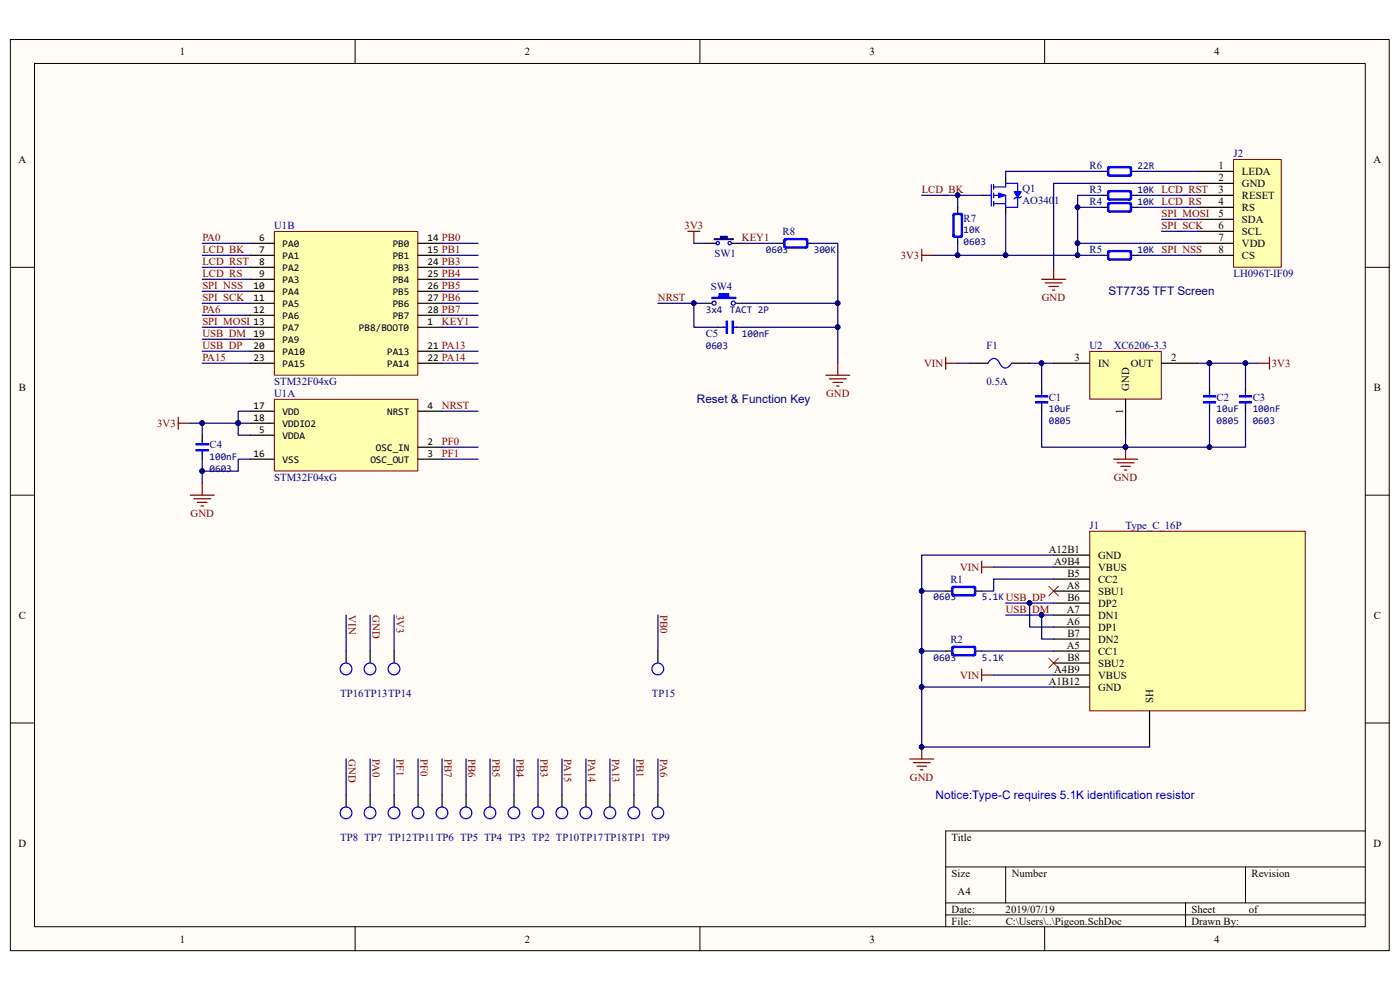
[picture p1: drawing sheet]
<svg xmlns="http://www.w3.org/2000/svg" width="297mm" height="210mm" viewBox="0 0 297 210" stroke-linecap="round" stroke-linejoin="round" font-family="sans-serif">
<path d="M2.2 8.4h292.5v193.3h-292.5z" fill="#fffcf8"/>
<path d="M2.2 8.4h292.5v193.3h-292.5z" fill="none" stroke="#000" stroke-width=".21"/>
<path d="M7.4 13.5h282.2v183.1h-282.2z" fill="#fffcf8"/>
<g fill="none" stroke="#000" stroke-width=".21">
<path d="M7.3 13.5h282.3v183.1h-282.3zM75.3 8.4v5.1M148.5 8.4v5.1M221.6 8.4v5.1M2.2 56.7h5.1M289.7 56.7h5.1M2.2 105h5.1M289.7 105h5.1M2.2 153.4h5.1M289.7 153.4h5.1M289.7 176.3h-89.1v20.3M75.3 196.6v5.1"/>
<path d="M148.5 196.6v5.1M200.6 183.9h89.1M200.6 191.5h89.1M200.6 194.1h89.1M213.4 183.9v7.6M221.6 196.6v5.1M251.5 191.5v5.1M264.2 183.9v7.6"/>
</g>
<path d="M222.5 124.4l2 2M222.5 139.6l2 2.1M224.5 124.4l-2 2M224.5 139.6l-2 2.1" fill="none" stroke="#f00" stroke-width=".21"/>
<path d="M200.6 138.1h1.3M200.6 125.4h1.3M207 138.1h1.3M207 125.4h1.3" fill="none" stroke="#000" stroke-width=".25"/>
<g fill="none" stroke="#00f" stroke-width=".25">
<path d="M201.9 138.6l.5 .5M201.9 125.9l.5 .5M201.9 137.4l.3-.3h4.5l.3 .3v1.5l-.3 .2h-4.5l-.3-.2zM201.9 124.6l.3-.2h4.5l.3 .2v1.6l-.3 .2h-4.5l-.3-.2zM202 124.5h4.9v1.8h-4.9zM202 137.2h4.9v1.8h-4.9zM202.2 137.6l.2-.2h4.1l.2 .2v1l-.2 .3h-4.1l-.2-.3zM202.2 124.9l.2-.3h4.1l.2 .3v1l-.2 .3h-4.1l-.2-.3zM202.4 137.1l-.5 .5M202.4 124.4l-.5 .5M206.5 137.1l.5 .5M206.5 124.4l.5 .5"/>
<path d="M207 138.6l-.5 .5M207 125.9l-.5 .5"/>
</g>
<path d="M208.3 119v2.6M208.3 120.3h2.5M195.5 158.5v2.5M208.3 141.9v2.6M208.3 143.2h2.5M193 161h5.1M193.8 161.8h3.5M194.5 162.5h2.1M195.3 163.3h.5" fill="none" stroke="#800000" stroke-width=".25"/>
<circle cx="195.5" cy="158.4" r=".48" fill="#000080" stroke="#000080" stroke-width=".21"/>
<path d="M231.2 112.7h45.7v38.1h-45.7z" fill="#ffffb0"/>
<path d="M231.2 112.7h45.7v38.1h-45.7z" fill="none" stroke="#800000" stroke-width=".21"/>
<g fill="none" stroke="#000" stroke-width=".25">
<path d="M205.7 77.1h3.8M214.6 77.1h3.8M221 82.1v1.3M221 86v1.2M256.6 82.1v1.3M256.6 86v1.2M223.5 117.8h7.7M223.5 120.3h7.7M223.5 122.9h7.7M223.5 125.4h7.7M223.5 127.9h7.7M223.5 130.5h7.7"/>
<path d="M223.5 133h7.7M223.5 135.6h7.7M223.5 138.1h7.7M223.5 140.7h7.7M223.5 143.2h7.7M223.5 145.7h7.7M243.9 150.8v7.7"/>
</g>
<path d="M209.5 77.1a1.34 1.34 0 0 1 1.4-1 1.34 1.34 0 0 1 1.3 1.1 1.23 1.23 0 0 0 1.1 .9 1.23 1.23 0 0 0 1.2-.8l.1-.2M219.7 83.9h2.6v.3h-2.6zM219.7 85.2h2.6v.3h-2.6zM221 83.2v1M221 85.2v1M255.3 83.9h2.6v.3h-2.6zM255.3 85.2h2.6v.3h-2.6zM256.6 83.2v1M256.6 85.2v1" fill="none" stroke="#00f" stroke-width=".25"/>
<path d="M219.8 85.2h2.4v.2h-2.4zM219.8 83.9h2.4v.3h-2.4zM219.8 85.3h2.4M219.8 84.1h2.4M255.4 85.2h2.5v.2h-2.5zM255.4 83.9h2.5v.3h-2.5zM255.4 85.3h2.5M255.4 84.1h2.5" fill="none" stroke="#00f" stroke-width=".21"/>
<path d="M200.6 75.8v2.5M200.6 77.1h2.6M266.8 77.1h2.5M269.3 75.8v2.5M236.2 97.4h5.1M237 98.2h3.6M237.8 98.9h2M238.5 99.7h.5M238.8 94.9v2.5" fill="none" stroke="#800000" stroke-width=".25"/>
<circle cx="238.8" cy="94.8" r=".48" fill="#000080" stroke="#000080" stroke-width=".21"/>
<path d="M231.2 74.6h15.2v10.1h-15.2z" fill="#ffffb0"/>
<path d="M231.2 74.5h15.2v10.2h-15.2z" fill="none" stroke="#800000" stroke-width=".21"/>
<path d="M149.8 51.6h2.5M154.8 51.6h2.6M223.5 77.1h7.7M246.4 77.1h7.7M238.8 84.7v7.6M264.2 82.1v1.3M264.2 86v1.2" fill="none" stroke="#000" stroke-width=".25"/>
<path d="M263 83.9h2.5v.3h-2.5zM263 85.2h2.5v.3h-2.5zM264.2 83.2v1M264.2 85.2v1" fill="none" stroke="#00f" stroke-width=".25"/>
<path d="M263 85.2h2.5v.2h-2.5zM263 83.9h2.5v.3h-2.5zM263 85.3h2.5M263 84.1h2.5" fill="none" stroke="#00f" stroke-width=".21"/>
<g fill="#fff" stroke="#00f" stroke-width=".25">
<circle cx="152.3" cy="51.6" r=".36"/>
<circle cx="154.8" cy="51.6" r=".36"/>
</g>
<path d="M151.5 50.6h4.1v.2h-4.1zM151.6 50.8h4" fill="none" stroke="#000080" stroke-width=".21"/>
<path d="M152.9 50.2h1.4v.4h-1.4z" fill="#000080"/>
<path d="M152.8 50.1h1.5v.5h-1.5z" fill="none" stroke="#000080" stroke-width=".21"/>
<path d="M165 51.6h1.3M171.4 51.6h1.2M233.7 44h1.3M233.7 54.2h1.3M233.7 41.4h1.3M240.1 44h1.2M240.1 54.2h1.2M240.1 41.4h1.2M149.8 64.3h1.2M156.1 64.3h1.3M42.9 92.3v1.3M42.9 96.1v1.3" fill="none" stroke="#000" stroke-width=".25"/>
<g fill="none" stroke="#00f" stroke-width=".25">
<path d="M166.3 52.1l.5 .5M166.3 50.9l.2-.3h4.6l.3 .3v1.5l-.3 .2h-4.6l-.2-.2zM166.4 50.7h4.8v1.8h-4.8zM166.5 51.1l.3-.2h4.1l.2 .2v1l-.2 .3h-4.1l-.3-.3zM166.8 50.6l-.5 .5M170.9 50.6l.5 .5M171.4 52.1l-.5 .5M235 44.5l.5 .5M235 54.7l.5 .5M235 41.9l.5 .6M235 43.2l.2-.2h4.6l.3 .2v1.5l-.3 .3h-4.6l-.2-.3zM235 53.4l.2-.3h4.6l.3 .3v1.5l-.3 .3h-4.6l-.2-.3z"/>
<path d="M235 40.7l.2-.3h4.6l.3 .3v1.5l-.3 .3h-4.6l-.2-.3zM235.1 40.6h4.8v1.7h-4.8zM235.1 43.1h4.8v1.8h-4.8zM235.1 53.3h4.8v1.8h-4.8zM235.2 43.5l.3-.3h4.1l.2 .3v1l-.2 .2h-4.1l-.3-.2zM235.2 53.7l.3-.3h4.1l.2 .3v1l-.2 .2h-4.1l-.3-.2zM235.2 40.9l.3-.2h4.1l.2 .2v1l-.2 .3h-4.1l-.3-.3zM235.5 43l-.5 .5M235.5 53.1l-.5 .6M235.5 40.4l-.5 .5M239.6 43l.5 .5M239.6 53.1l.5 .6"/>
<path d="M239.6 40.4l.5 .5M240.1 44.5l-.5 .5M240.1 54.7l-.5 .5M240.1 41.9l-.5 .6M41.6 94.1h2.6v.3h-2.6zM41.6 95.4h2.6v.2h-2.6zM42.9 93.3v1.1M42.9 95.4v1"/>
</g>
<g fill="none" stroke="#800000" stroke-width=".25">
<path d="M145.9 49.1h2.6M147.2 49.1v2.5M175.2 79.6h5.1M177.7 77.1v2.5M37.8 88.5v2.6M37.8 89.8h2.6M176 80.4h3.5M176.7 81.1h2.1M177.5 81.9h.5M40.4 105h5.1M41.1 105.8h3.6M41.9 106.6h2"/>
<path d="M42.7 107.3h.5M42.9 102.5v2.5"/>
</g>
<path d="M41.6 95.4h2.6v.2h-2.6zM41.6 94.1h2.6v.2h-2.6zM41.7 95.5h2.5M41.7 94.2h2.5" fill="none" stroke="#00f" stroke-width=".21"/>
<path d="M151 63.1h1.6v-.8h2v.8h1.5v.2h-5.1z" fill-rule="evenodd" fill="#00f"/>
<g fill="none" stroke="#00f" stroke-width=".25">
<path d="M210.3 39.2v4.5M210.8 39.7h2.6v-.8h2.5v5.1h-2.5v-2.6h-2.6M210.8 39.2v1M202.2 45.5l.2-.2h1.5l.3 .2v4.6l-.3 .2h-1.5l-.2-.2zM202.2 49.8l.5 .5M202.3 45.4h1.8v4.8h-1.8zM202.7 45.3l-.5 .5M202.7 45.5h1l.2 .3v4l-.2 .3h-1l-.3-.3v-4zM203.7 45.3l.5 .5M204.2 49.8l-.5 .5M209.5 41.4h.8M210.8 43.2h2.6"/>
<path d="M210.8 40.9v1M210.8 42.7v1M151 63.1h1.6v-.8h2v.8h1.5v.2h-5.1zM153.3 69.4h1M154.1 68.2h.2v2.5h-.2zM155.4 68.2h.2v2.5h-.2zM155.4 69.4h1"/>
<circle cx="151.5" cy="64.3" r=".44"/>
<circle cx="155.6" cy="64.3" r=".44"/>
</g>
<path d="M213.4 37.6v1.3M203.2 44v1.3M203.2 50.3v1.3M208.3 41.4h1.2M213.4 44v1.3M152.3 69.4h1.3M156.1 69.4h1.3" fill="none" stroke="#000" stroke-width=".25"/>
<path d="M154.1 68.2h.2v2.5h-.2zM154.2 68.2v2.5M155.4 68.2h.2v2.5h-.2zM155.5 68.2v2.5" fill="none" stroke="#00f" stroke-width=".21"/>
<path d="M211.8 40.9l1.6 .5-1.6 .5z" fill="#00f"/>
<path d="M211.8 40.9l1.6 .5-1.6 .5z" fill="none" stroke="#00f" stroke-width=".21"/>
<path d="M215.1 40.7h1.6l-.8 1.2z" fill="#00f"/>
<path d="M215.1 40.7h1.6l-.8 1.2z" fill="none" stroke="#00f" stroke-width=".21"/>
<path d="M235 35.6l.2-.3h4.6l.3 .3v1.5l-.3 .3h-4.6l-.2-.3zM235 36.9l.5 .5M235.1 35.5h4.8v1.7h-4.8zM235.2 35.8l.3-.2h4.1l.2 .2v1.1l-.2 .2h-4.1l-.3-.2zM235.5 35.3l-.5 .5M239.6 35.3l.5 .5M240.1 36.9l-.5 .5M216.7 41.7l-.3 .2h-1l-.3 .3" fill="none" stroke="#00f" stroke-width=".25"/>
<path d="M195.5 52.9v2.5M195.5 54.2h2.6M221 59.2h5.1M223.5 56.7v2.5M221.7 60h3.6M222.5 60.8h2M223.3 61.5h.5" fill="none" stroke="#800000" stroke-width=".25"/>
<path d="M233.7 36.4h1.3M240.1 36.4h1.2" fill="none" stroke="#000" stroke-width=".25"/>
<path d="M58.3 84.8h30.3v15.1h-30.3z" fill="#ffffb0"/>
<path d="M58.2 84.7h30.4v15.2h-30.4z" fill="none" stroke="#800000" stroke-width=".21"/>
<path d="M53.1 97.4h5.1M53.1 87.2h5.1M53.1 92.3h5.1M53.1 89.8h5.1M88.7 94.9h5.1M88.7 97.4h5.1M88.7 87.2h5.1" fill="none" stroke="#000" stroke-width=".25"/>
<path d="M58.3 49.1h30.3v30.5h-30.3z" fill="#ffffb0"/>
<path d="M58.2 49.1h30.4v30.5h-30.4z" fill="none" stroke="#800000" stroke-width=".21"/>
<g fill="none" stroke="#000" stroke-width=".25">
<path d="M53.1 51.6h5.1M53.1 54.2h5.1M53.1 56.7h5.1M53.1 59.2h5.1M88.7 51.6h5.1M88.7 54.2h5.1M88.7 56.7h5.1M88.7 59.2h5.1M53.1 61.8h5.1M53.1 64.3h5.1M53.1 66.9h5.1M53.1 69.4h5.1"/>
<path d="M53.1 72h5.1M53.1 74.5h5.1M53.1 77.1h5.1M88.7 61.8h5.1M88.7 64.3h5.1M88.7 66.9h5.1M88.7 69.4h5.1M88.7 74.5h5.1M88.7 77.1h5.1"/>
</g>
<path d="M261.7 33.9h10.1v22.8h-10.1z" fill="#ffffb0"/>
<path d="M261.7 33.8h10.1v22.9h-10.1z" fill="none" stroke="#800000" stroke-width=".21"/>
<g fill="none" stroke="#000" stroke-width=".25">
<path d="M254.1 36.4h7.6M254.1 38.9h7.6M254.1 41.4h7.6M254.1 44h7.6M254.1 46.5h7.6M254.1 49.1h7.6M254.1 51.6h7.6M254.1 54.2h7.6M73.4 138.1v2.6M78.5 138.1v2.6M83.6 138.1v2.6M139.6 138.1v2.6"/>
<path d="M73.4 168.6v2.6M78.5 168.6v2.6M83.6 168.6v2.6M88.7 168.6v2.6M93.8 168.6v2.6M98.9 168.6v2.6M104 168.6v2.6M109 168.6v2.6M114.1 168.6v2.6M119.2 168.6v2.6M124.3 168.6v2.6M129.4 168.6v2.6"/>
<path d="M134.5 168.6v2.6M139.6 168.6v2.6"/>
</g>
<g fill="none" stroke="#00f" stroke-width=".25">
<circle cx="73.4" cy="141.9" r="1.25"/>
<circle cx="78.5" cy="141.9" r="1.25"/>
<circle cx="83.6" cy="141.9" r="1.25"/>
<circle cx="139.6" cy="141.9" r="1.25"/>
<circle cx="73.4" cy="172.4" r="1.25"/>
<circle cx="78.5" cy="172.4" r="1.25"/>
<circle cx="83.6" cy="172.4" r="1.25"/>
<circle cx="88.7" cy="172.4" r="1.25"/>
<circle cx="93.8" cy="172.4" r="1.25"/>
<circle cx="98.8" cy="172.4" r="1.25"/>
<circle cx="103.9" cy="172.4" r="1.25"/>
<circle cx="109" cy="172.4" r="1.25"/>
<circle cx="114.1" cy="172.4" r="1.25"/>
<circle cx="119.2" cy="172.4" r="1.25"/>
<circle cx="124.3" cy="172.4" r="1.25"/>
<circle cx="129.4" cy="172.4" r="1.25"/>
<circle cx="134.5" cy="172.4" r="1.25"/>
<circle cx="139.6" cy="172.4" r="1.25"/>
</g>
<g fill="none" stroke="#000080" stroke-width=".25">
<path d="M233.7 36.4h-20.3v1.2M241.3 36.4h12.8M254.1 38.9h-30.6v17.8M42.9 54.2h10.2M42.9 51.6h10.2M42.9 56.7h10.2M42.9 59.2h10.2M93.8 54.2h7.6M93.8 51.6h7.6M93.8 56.7h7.6M93.8 59.2h7.6M147.2 51.6h2.6"/>
<path d="M157.4 51.6h7.6M172.6 51.6h5.1v25.5M195.5 41.4h12.8M198.1 54.2h5.1M203.2 41.4v2.6M213.4 45.3v8.9h-10.2v-2.6M213.4 54.2h20.3M228.6 44h5.1M233.7 41.4h-5.1v10.2M241.3 54.2h12.8M241.3 41.4h12.8M241.3 44h12.8"/>
<path d="M246.4 46.5h7.7M246.4 49.1h7.7M254.1 51.6h-25.5v2.6M42.9 77.1h10.2M42.9 66.9h10.2M42.9 69.4h10.2M42.9 72h10.2M42.9 74.5h10.2M42.9 64.3h10.2M42.9 61.8h10.2M93.8 77.1h7.6M93.8 66.9h7.6"/>
<path d="M93.8 69.4h7.6M93.8 74.5h7.6M93.8 64.3h7.6M93.8 61.8h7.6M139.6 64.3h7.6M149.8 64.3h-2.6v5.1h5.1M157.4 69.4h20.3M157.4 64.3h20.3M203.2 77.1h2.5M218.4 77.1h5.1M221 77.1v5M254.1 77.1h2.5"/>
<path d="M256.6 77.1h10.2M256.6 77.1v5M264.2 77.1v5M40.4 89.8h12.7M42.9 97.4v5.1M42.9 89.8v2.5M53.1 97.4h-2.6v2.6h-7.6M53.1 87.2h-2.6v5.1h2.6M93.8 87.2h7.6M93.8 94.9h7.6M93.8 97.4h7.6M221 87.2v7.7h43.2v-7.7"/>
<path d="M238.8 92.3v2.6M256.6 87.2v7.7M223.5 117.8h-28v40.7h48.4M73.4 130.5v7.6M78.5 130.5v7.6M83.6 130.5v7.6M139.6 130.5v7.6M195.5 138.1h5.1M195.5 125.4h5.1M208.3 138.1h15.2M210.8 120.3h12.7M213.4 130.5h7.6"/>
<path d="M213.4 127.9h5M223.5 130.5h-2.5v5.1h2.5M223.5 127.9h-5.1v5.1h5.1M223.5 122.9h-12.7v2.5h-2.5M195.5 145.7h28M210.8 143.2h12.7M73.4 161v7.6M78.5 161v7.6M83.6 161v7.6M88.7 161v7.6M93.8 161v7.6M98.9 161v7.6"/>
<path d="M104 161v7.6M109 161v7.6M114.1 161v7.6M119.2 161v7.6M124.3 161v7.6M129.4 161v7.6M134.5 161v7.6M139.6 161v7.6"/>
</g>
<g fill="#000080" stroke="#000080" stroke-width=".21">
<circle cx="221" cy="130.5" r=".48"/>
<circle cx="218.4" cy="127.9" r=".48"/>
<circle cx="195.5" cy="145.7" r=".48"/>
<circle cx="195.5" cy="138.1" r=".48"/>
<circle cx="195.5" cy="125.4" r=".48"/>
<circle cx="256.6" cy="77" r=".48"/>
<circle cx="256.6" cy="94.8" r=".48"/>
<circle cx="238.8" cy="94.8" r=".48"/>
<circle cx="264.2" cy="77" r=".48"/>
<circle cx="221" cy="77" r=".48"/>
<circle cx="195.5" cy="158.4" r=".48"/>
<circle cx="228.6" cy="44" r=".48"/>
<circle cx="42.9" cy="89.8" r=".48"/>
<circle cx="42.9" cy="99.9" r=".48"/>
<circle cx="50.5" cy="89.8" r=".48"/>
<circle cx="228.6" cy="51.6" r=".48"/>
<circle cx="177.7" cy="64.3" r=".48"/>
<circle cx="147.2" cy="64.3" r=".48"/>
<circle cx="177.7" cy="69.4" r=".48"/>
<circle cx="203.1" cy="41.4" r=".48"/>
<circle cx="203.1" cy="54.1" r=".48"/>
<circle cx="213.3" cy="54.1" r=".48"/>
<circle cx="228.6" cy="54.1" r=".48"/>
</g>
<g font-size="2.5" fill="#000080">
<text x="235.2" y="62.7">ST7735 TFT Screen</text>
<text x="147.8" y="85.6">Reset &amp; Function Key</text>
</g>
<text font-size="2.5" fill="#00f" x="198.5" y="169.5">Notice:Type-C requires 5.1K identification resistor</text>
<g font-size="2.3">
<text x="38.2" y="11.7">1</text>
<text x="111.3" y="11.7">2</text>
<text x="184.5" y="11.7">3</text>
<text x="257.6" y="11.7">4</text>
<text x="3.9" y="34.6">A</text>
<text x="258.5" y="35.9">1</text>
<text x="291.4" y="34.6">A</text>
<text x="258.5" y="38.4">2</text>
<text x="258.5" y="40.9">3</text>
<text x="263.5" y="37.1">LEDA</text>
<text x="263.5" y="39.7">GND</text>
<text x="258.5" y="43.5">4</text>
<text x="258.5" y="46">5</text>
<text x="263.5" y="42.2">RESET</text>
<text x="263.5" y="44.7">RS</text>
<text x="263.5" y="47.3">SDA</text>
<text x="258.5" y="48.6">6</text>
<text x="258.5" y="51.1">7</text>
<text x="258.5" y="53.7">8</text>
<text x="263.5" y="49.8">SCL</text>
<text x="263.5" y="52.4">VDD</text>
<text x="263.5" y="54.9">CS</text>
<text x="228" y="76.6">3</text>
<text x="233" y="77.9">IN</text>
<text x="239.9" y="77.9">OUT</text>
<text x="248.5" y="76.6">2</text>
<text x="4" y="82.9">B</text>
<text x="239.6" y="82.9" transform="rotate(-90 239.6 82.9)">GND</text>
<text x="291.5" y="82.9">B</text>
<text x="238.3" y="87.9" transform="rotate(-90 238.3 87.9)">1</text>
<text x="222.5" y="117.3">A12B1</text>
<text x="223.6" y="119.8">A9B4</text>
<text x="233" y="118.5">GND</text>
<text x="226.3" y="124.9">A8</text>
<text x="226.4" y="122.3">B5</text>
<text x="233" y="121.1">VBUS</text>
<text x="233" y="123.6">CC2</text>
<text x="4" y="131.3">C</text>
<text x="226.3" y="130">A7</text>
<text x="226.4" y="127.4">B6</text>
<text x="233" y="126.2">SBU1</text>
<text x="233" y="128.7">DP2</text>
<text x="233" y="131.3">DN1</text>
<text x="291.5" y="131.3">C</text>
<text x="226.3" y="132.5">A6</text>
<text x="226.3" y="137.6">A5</text>
<text x="226.4" y="135.1">B7</text>
<text x="233" y="133.8">DP1</text>
<text x="233" y="136.4">DN2</text>
<text x="223.6" y="142.7">A4B9</text>
<text x="226.4" y="140.2">B8</text>
<text x="233" y="138.9">CC1</text>
<text x="233" y="141.4">SBU2</text>
<text x="233" y="144">VBUS</text>
<text x="222.5" y="145.2">A1B12</text>
<text x="233" y="146.5">GND</text>
<text x="244.6" y="149.1" transform="rotate(-90 244.6 149.1)">SH</text>
<text x="3.9" y="179.6">D</text>
<text x="201.9" y="178.3">Title</text>
<text x="291.4" y="179.6">D</text>
<text x="201.9" y="186">Size</text>
<text x="214.6" y="186">Number</text>
<text x="265.5" y="186">Revision</text>
<text x="203.2" y="189.8">A4</text>
<text x="201.9" y="193.6">Date:</text>
<text x="201.9" y="196.1">File:</text>
<text x="213.3" y="193.6">2019/07/19</text>
<text x="213.4" y="196.1">C:\Users\..\Pigeon.SchDoc</text>
<text x="252.8" y="196.1">Drawn By:</text>
<text x="252.8" y="193.6">Sheet</text>
<text x="265" y="193.6">of</text>
<text x="38.2" y="199.9">1</text>
<text x="111.3" y="199.9">2</text>
<text x="184.5" y="199.9">3</text>
<text x="257.6" y="199.9">4</text>
</g>
<g font-size="2.3" fill="#000080">
<text x="231.1" y="35.9">R6</text>
<text x="261.7" y="33.3">J2</text>
<text x="216.9" y="40.7">Q1</text>
<text x="231.1" y="40.9">R3</text>
<text x="204.4" y="47">R7</text>
<text x="216.9" y="43.2">AO3401</text>
<text x="231.1" y="43.5">R4</text>
<text x="58.2" y="48.6">U1B</text>
<text x="166" y="49.8">R8</text>
<text x="231.1" y="53.7">R5</text>
<text x="151.6" y="54.4">SW1</text>
<text x="261.7" y="58.8">LH096T-IF09</text>
<text x="150.8" y="61.6">SW4</text>
<text x="149.7" y="71.5">C5</text>
<text x="209.3" y="74">F1</text>
<text x="231.1" y="74">U2</text>
<text x="236.3" y="74">XC6206-3.3</text>
<text x="58.2" y="81.7">STM32F04xG</text>
<text x="209.3" y="81.7">0.5A</text>
<text x="58.2" y="84.2">U1A</text>
<text x="222.5" y="85">C1</text>
<text x="258.1" y="85">C2</text>
<text x="265.8" y="85">C3</text>
<text x="44.4" y="95.1">C4</text>
<text x="58.2" y="102">STM32F04xG</text>
<text x="231.1" y="112.2">J1</text>
<text x="238.8" y="112.2">Type_C_16P</text>
<text x="201.6" y="123.6">R1</text>
<text x="201.6" y="136.4">R2</text>
<text x="72.2" y="147.8">TP16TP13TP14</text>
<text x="138.3" y="147.8">TP15</text>
<text x="72.2" y="178.3">TP8 TP7 TP12TP11TP6 TP5 TP4 TP3 TP2 TP10TP17TP18TP1 TP9</text>
</g>
<g font-size="2.3" fill="#800000">
<text x="195.5" y="40.9">LCD_BK</text>
<text x="246.4" y="46">SPI_MOSI</text>
<text x="42.9" y="53.7">LCD_BK</text>
<text x="42.9" y="51.1">PA0</text>
<text x="145.2" y="48.6">3V3</text>
<text x="157.4" y="51.1">KEY1</text>
<text x="246.4" y="48.6">SPI_SCK</text>
<text x="42.9" y="58.8">LCD_RS</text>
<text x="42.9" y="56.2">LCD_RST</text>
<text x="191.1" y="54.9">3V3</text>
<text x="42.9" y="63.8">SPI_SCK</text>
<text x="42.9" y="61.3">SPI_NSS</text>
<text x="139.6" y="63.8">NRST</text>
<text x="221" y="63.8">GND</text>
<text x="42.9" y="71.5">USB_DM</text>
<text x="42.9" y="68.9">SPI_MOSI 13</text>
<text x="42.9" y="66.4">PA6</text>
<text x="93.8" y="68.9">KEY1</text>
<text x="42.9" y="74">USB_DP</text>
<text x="42.9" y="76.6">PA15</text>
<text x="196" y="77.9">VIN</text>
<text x="269.8" y="77.9">3V3</text>
<text x="93.8" y="86.7">NRST</text>
<text x="175.3" y="84.2">GND</text>
<text x="33.4" y="90.6">3V3</text>
<text x="93.8" y="94.4">PF0</text>
<text x="93.8" y="96.9">PF1</text>
<text x="236.3" y="102">GND</text>
<text x="40.4" y="109.6">GND</text>
<text x="203.7" y="121.1">VIN</text>
<text x="73.9" y="130.5" transform="rotate(90 73.9 130.5)">VIN</text>
<text x="79" y="130.5" transform="rotate(90 79 130.5)">GND</text>
<text x="84.1" y="130.5" transform="rotate(90 84.1 130.5)">3V3</text>
<text x="140.1" y="130.5" transform="rotate(90 140.1 130.5)">PB0</text>
<text x="213.4" y="130">USB_DM</text>
<text x="203.7" y="144">VIN</text>
<text x="73.9" y="161" transform="rotate(90 73.9 161)">GND</text>
<text x="79" y="161" transform="rotate(90 79 161)">PA0</text>
<text x="84.1" y="161" transform="rotate(90 84.1 161)">PF1</text>
<text x="89.2" y="161" transform="rotate(90 89.2 161)">PF0</text>
<text x="94.3" y="161" transform="rotate(90 94.3 161)">PB7</text>
<text x="99.4" y="161" transform="rotate(90 99.4 161)">PB6</text>
<text x="104.5" y="161" transform="rotate(90 104.5 161)">PB5</text>
<text x="109.6" y="161" transform="rotate(90 109.6 161)">PB4</text>
<text x="114.6" y="161" transform="rotate(90 114.6 161)">PB3</text>
<text x="119.7" y="161" transform="rotate(90 119.7 161)">PA15</text>
<text x="124.8" y="161" transform="rotate(90 124.8 161)">PA14</text>
<text x="129.9" y="161" transform="rotate(90 129.9 161)">PA13</text>
<text x="135" y="161" transform="rotate(90 135 161)">PB1</text>
<text x="140.1" y="161" transform="rotate(90 140.1 161)">PA6</text>
<text x="193" y="165.6">GND</text>
</g>
<g font-size="2.2" fill="#000080">
<text x="241.3" y="35.8">22R</text>
<text x="241.3" y="40.9">10K LCD_RST</text>
<text x="241.3" y="43.4">10K LCD_RS</text>
<text x="162.5" y="53.6">0603</text>
<text x="172.6" y="53.6">300K</text>
<text x="204.4" y="49.5">10K</text>
<text x="204.4" y="52.1">0603</text>
<text x="241.3" y="53.6">10K SPI_NSS</text>
<text x="149.7" y="66.3">3x4</text>
<text x="154.9" y="66.3">TACT 2P</text>
<text x="157.4" y="71.4">100nF</text>
<text x="149.7" y="74">0603</text>
<text x="222.5" y="87.5">10uF</text>
<text x="258.1" y="87.5">10uF</text>
<text x="265.8" y="87.5">100nF</text>
<text x="222.5" y="90">0805</text>
<text x="258.1" y="90">0805</text>
<text x="265.8" y="90">0603</text>
<text x="44.4" y="97.6">100nF</text>
<text x="44.4" y="100.2">0603</text>
<text x="198.1" y="127.4">0603</text>
<text x="208.3" y="127.4">5.1KUSB_DP</text>
<text x="198.1" y="140.1">0603</text>
<text x="208.3" y="140.1">5.1K</text>
</g>
<g font-size="2.2">
<text x="54.9" y="51.1">6</text>
<text x="54.9" y="53.6">7</text>
<text x="59.9" y="52.3">PA0</text>
<text x="83.3" y="52.3">PB0</text>
<text x="90.7" y="51.1">14 PB0</text>
<text x="90.7" y="53.6">15 PB1</text>
<text x="54.9" y="56.2">8</text>
<text x="54.9" y="58.7">9</text>
<text x="59.9" y="54.9">PA1</text>
<text x="59.9" y="57.4">PA2</text>
<text x="59.9" y="60">PA3</text>
<text x="83.3" y="54.9">PB1</text>
<text x="83.3" y="57.4">PB3</text>
<text x="83.3" y="60">PB4</text>
<text x="90.7" y="56.2">24 PB3</text>
<text x="90.7" y="58.7">25 PB4</text>
<text x="53.8" y="61.3">10</text>
<text x="53.8" y="63.8">11</text>
<text x="59.9" y="62.5">PA4</text>
<text x="59.9" y="65.1">PA5</text>
<text x="83.3" y="62.5">PB5</text>
<text x="83.3" y="65.1">PB6</text>
<text x="90.7" y="61.3">26 PB5</text>
<text x="90.7" y="63.8">27 PB6</text>
<text x="53.8" y="66.3">12</text>
<text x="53.8" y="71.4">19</text>
<text x="59.9" y="67.6">PA6</text>
<text x="59.9" y="70.1">PA7</text>
<text x="76.2" y="70.1">PB8/BOOT0</text>
<text x="83.3" y="67.6">PB7</text>
<text x="90.7" y="66.3">28 PB7</text>
<text x="90.7" y="68.9">1</text>
<text x="53.8" y="74">20</text>
<text x="53.8" y="76.5">23</text>
<text x="59.9" y="72.7">PA9</text>
<text x="59.9" y="75.2">PA10</text>
<text x="59.9" y="77.8">PA15</text>
<text x="82.1" y="75.2">PA13</text>
<text x="82.1" y="77.8">PA14</text>
<text x="90.7" y="74">21 PA13</text>
<text x="90.7" y="76.5">22 PA14</text>
<text x="53.8" y="86.7">17</text>
<text x="53.8" y="89.2">18</text>
<text x="59.9" y="88">VDD</text>
<text x="82.1" y="88">NRST</text>
<text x="90.7" y="86.7">4</text>
<text x="54.9" y="91.8">5</text>
<text x="59.9" y="93">VDDA</text>
<text x="59.9" y="90.5">VDDIO2</text>
<text x="79.8" y="95.6">OSC_IN</text>
<text x="90.7" y="94.3">2</text>
<text x="53.8" y="96.9">16</text>
<text x="59.9" y="98.1">VSS</text>
<text x="78.6" y="98.1">OSC_OUT</text>
<text x="90.7" y="96.9">3</text>
</g>
</svg>
